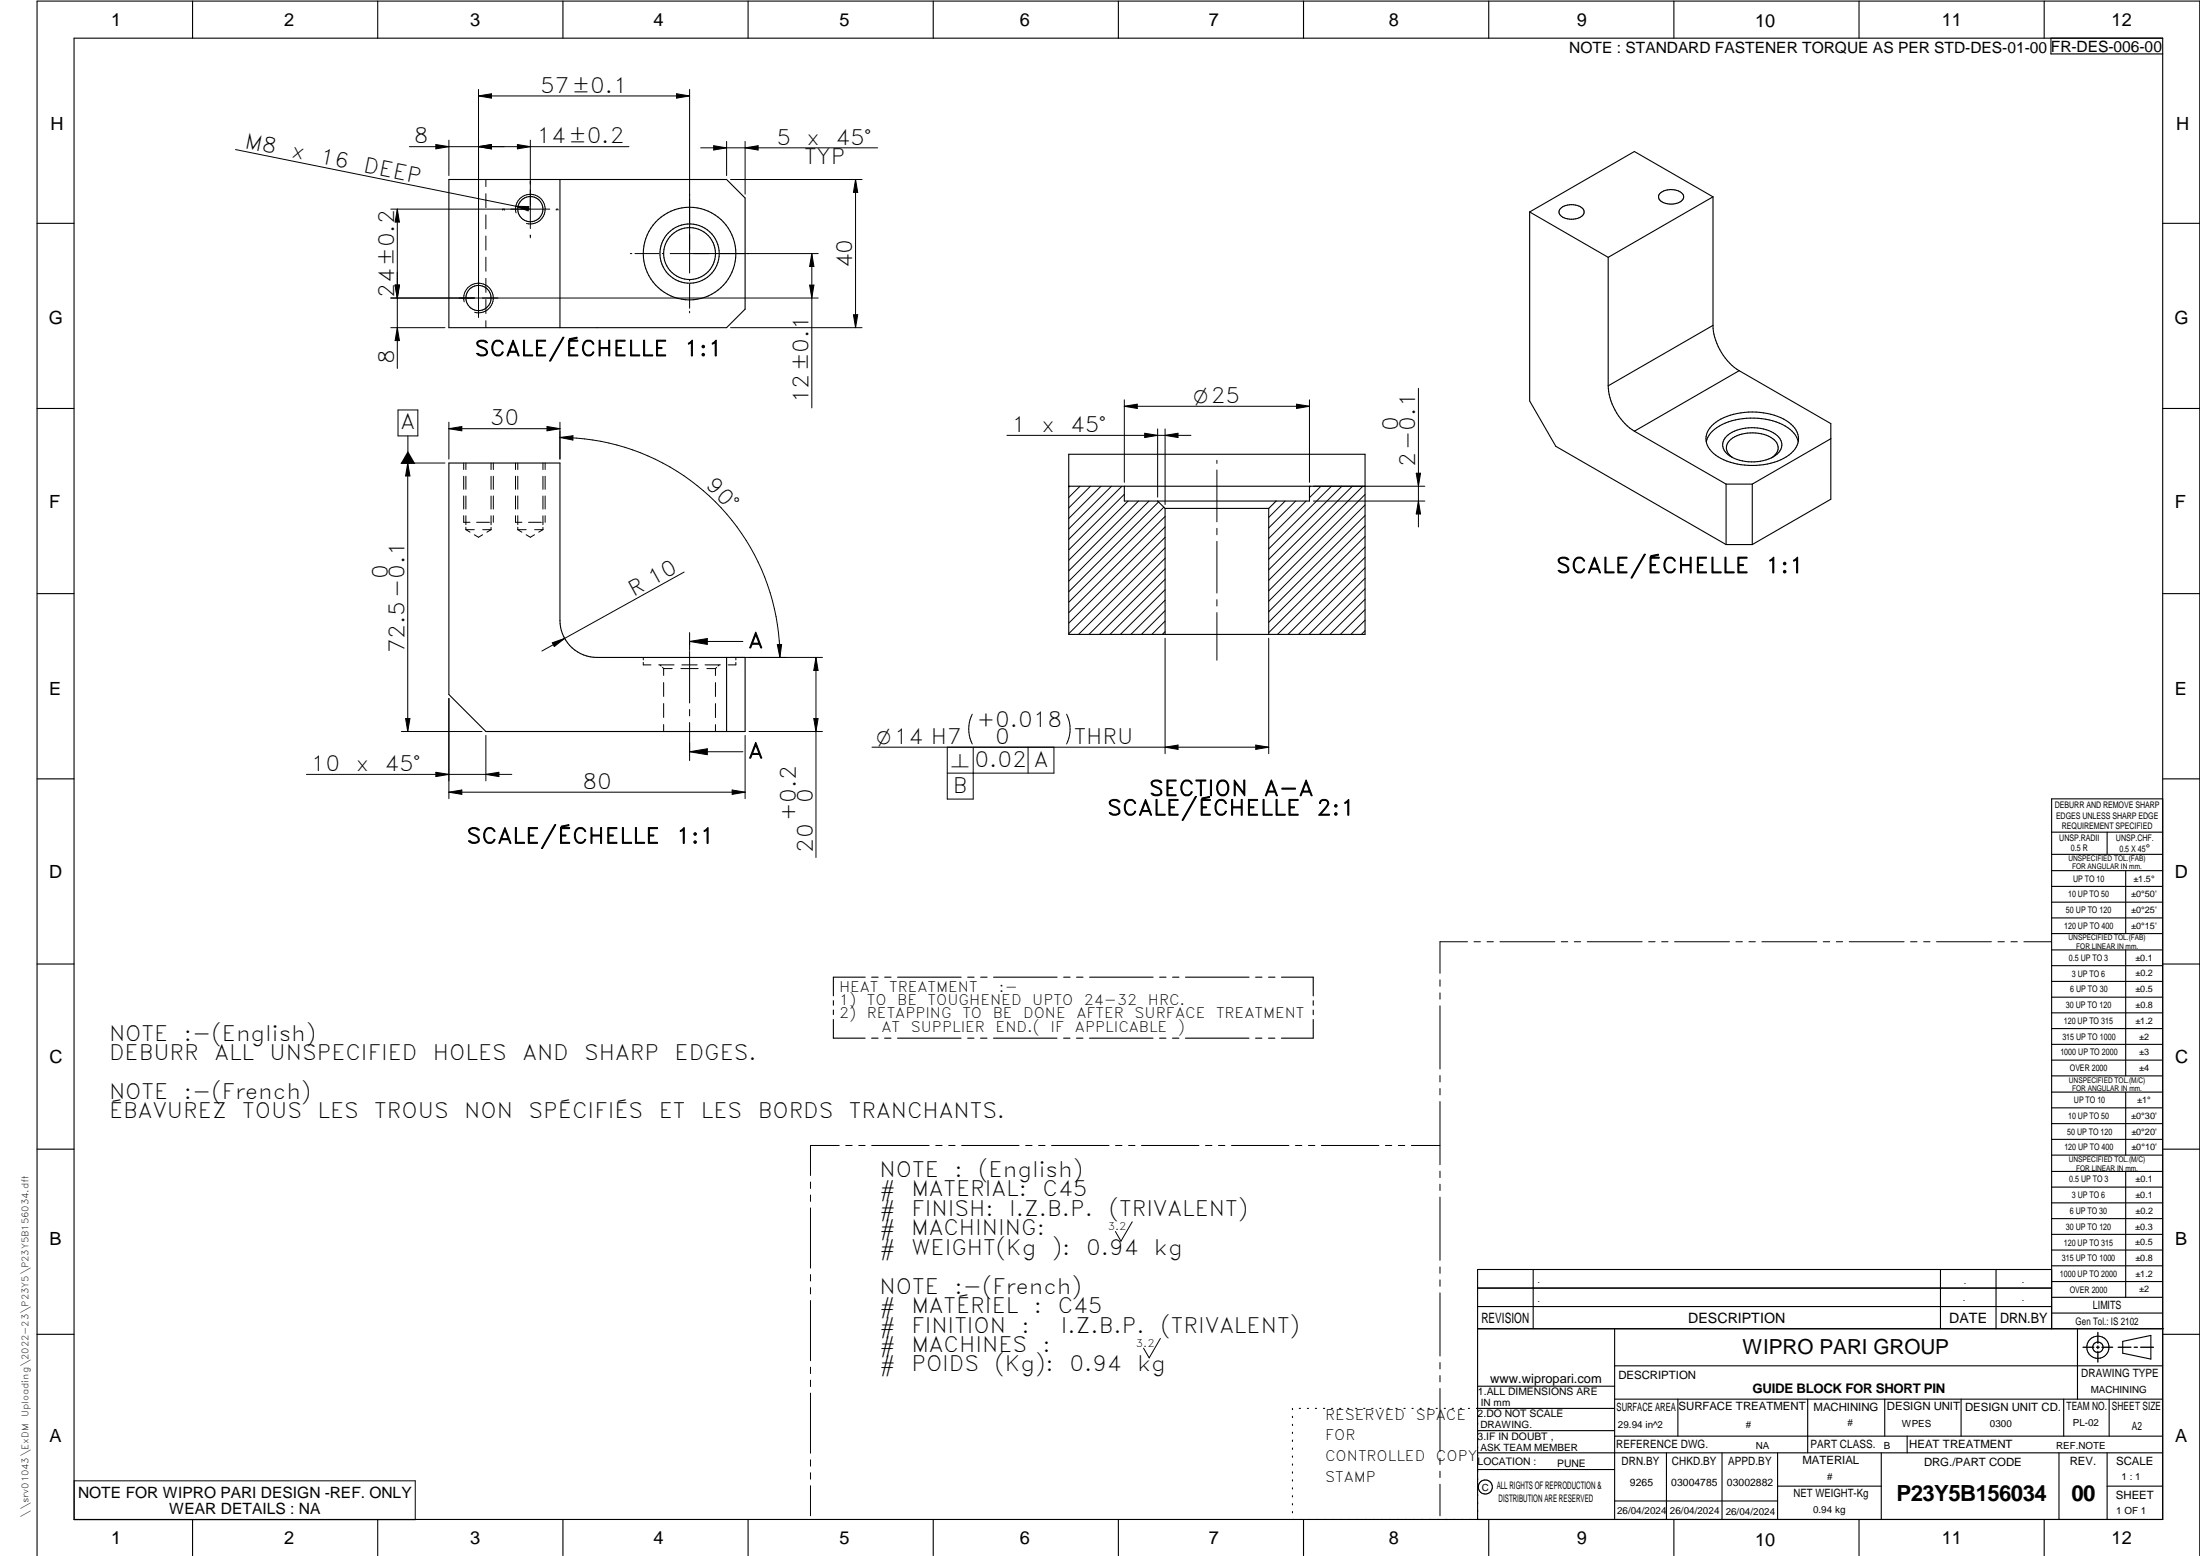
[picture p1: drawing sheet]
<svg xmlns="http://www.w3.org/2000/svg" width="594mm" height="420mm" viewBox="0 0 594 420" stroke-linecap="round" stroke-linejoin="round" font-family="sans-serif">
<g fill="none" stroke="#000" stroke-width=".3">
<path d="M20 10.3h564v400h-564zM52 .3v10M102 .3v10M152 .3v10M202 .3v10M252 .3v10M302 .3v10M352 .3v10M402 .3v10M452 .3v10M502 .3v10M552 .3v10"/>
<path d="M553.8 10.3v4.3h30.2M121.2 48.5h75l5 5v30l-5 5h-75zM151.2 48.5v40M413.1 57.2l21.2 12.3M413.1 57.2v51.1l7 12.2 46 26.5M421.4 56.3a4.7 4.7 0 0 1 6.2 .3 1.6 1.6 0 0 1-1.2 2.2 4.6 4.6 0 0 1-5.3-1l-.1-.6zM448.2 52.3a4.7 4.7 0 0 1 6.3 .2 1.61 1.61 0 0 1-1.2 2.2 4.7 4.7 0 0 1-5.3-.9l-.1-.7zM462.6 53.1l-28.3 16.4M462.6 53.1v34.8M462.6 53.1l-21.3-12.2-28.2 16.3M10 60.3h10M434.3 69.5v34.7"/>
<path d="M584 60.3h10M462.6 87.9a15.6 15.6 0 0 0 7 12.2M462.6 87.9l-28.3 16.3M10 110.3h10M434.3 104.2a15.8 15.8 0 0 0 7 12.2M441.3 116.4l24.8 14.3M462.2 115a16.3 16.3 0 0 1 13-3.6 12.9 12.9 0 0 1 9.8 4.7 5 5 0 0 1-2 6.8 18.9 18.9 0 0 1-19.7 0 4.9 4.9 0 0 1-1.1-7.9zM466.2 117.8a11.6 11.6 0 0 1 13.7-.2 3.2 3.2 0 0 1-.5 5.4 11.8 11.8 0 0 1-13.2-.6 3 3 0 0 1 0-4.6zM469.6 100.1l-28.3 16.3M469.6 100.1l24.8 14.3v20.4l-21.2 12.2M485.6 119.3a8.2 8.2 0 0 0-6-5.4 19 19 0 0 0-16.6 2.1l-1.5 1.5-.8 1.8M494.4 118.5l-21.2 12.2"/>
<path d="M584 110.3h10M121.2 125h30v42.5a10 10 0 0 0 10 10h40v20h-70l-10-10zM288.6 122.7h80v48.6h-80zM288.6 131.3h80M312.6 135.3l2 2M314.6 137.3v34M314.6 137.3h28M342.6 137.3v34M344.6 135.3l-2 2M353.6 131.3v4h-50v-4M466.1 130.7h7.1M466.1 130.7v16.3"/>
<path d="M473.2 130.7v16.3M478.4 123.6a2.94 2.94 0 0 0 1.8-2.8 2.94 2.94 0 0 0-2-2.7 10.4 10.4 0 0 0-11.2 .9 2.81 2.81 0 0 0 .9 4.6M466.1 147h7.1M10 160.3h10M196.2 177.5v20M584 160.3h10M10 210.3h10M584 215.7h-30v143.1M584 210.3h10M554 230.7h30M554 224.7h30M554 235.1h30"/>
<path d="M554 239.4h30M569 224.7v6M574 235.1v17M554 243.6h30M554 247.9h30M554 252.1h30M554 256.5h30M574 256.5v34M10 260.3h10M225 270.2v1.2M225 272.7v1.3M225 275.3v5h8.6"/>
<path d="M233.6 263.9h-8.6v5M235.4 263.9h1.7M238.9 263.9h1.7M242.4 263.9h17.1M261.3 263.9h1.7M264.8 263.9h1.7M268.3 263.9h17.1M287.2 263.9h1.8M290.7 263.9h1.8M294.2 263.9h17.2M313.1 263.9h1.8M316.6 263.9h1.8"/>
<path d="M320.1 263.9h17.2M339.1 263.9h1.7M342.6 263.9h1.7M346 263.9h8.6v5M354.6 275.3v5h-8.6M354.6 270.2v1.3M354.6 272.8v1.2M554 260.8h30M554 265h30M554 269.3h30M554 273.5h30M554 277.7h30"/>
<path d="M584 260.3h10M235.4 280.3h1.7M238.9 280.3h1.7M242.4 280.3h17.1M261.3 280.3h1.7M264.8 280.3h1.7M268.3 280.3h17.1M287.2 280.3h1.7M290.7 280.3h1.7M294.2 280.3h17.2M313.1 280.3h1.7M316.6 280.3h1.7"/>
<path d="M320.1 280.3h17.2M339 280.3h1.8M342.5 280.3h1.8M554 282h30M554 286.3h30M554 290.5h30M554 294.9h30M554 299.1h30M574 294.9v17M10 310.3h10M554 303.4h30M554 307.7h30"/>
<path d="M554 311.9h30M554 316.3h30M574 316.3v34M584 310.3h10M554 320.5h30M554 324.8h30M554 329.1h30M554 333.3h30M554 337.5h30M399 358.8h185.3M399 352.8h155M399 347.8h155"/>
<path d="M414 342.8v16M436 358.8v51.5M524 342.8v16M539 342.8v16M554 342.8h-155v67.5M554 341.8h30M554 346.1h30M554 350.3h30M554 354.6h30M561 358.8v19M10 360.3h10M399 374.3h37"/>
<path d="M436 368.8h148M436 377.8h148M453.1 377.8v10M488.1 377.8v14.5M508.9 377.8v10M529.6 377.8v10M557.3 377.8v10M569.5 377.8v10M573.2 362.2l7.6-1.6v6.4l-7.6-1.6zM584 360.3h10M349 380.3v.3M349 382.4v.4"/>
<path d="M349 384.6v.3M349 386.7v.4M349 388.9v.3M349 391v.4M349 393.2v.3M349 395.3v.3M349 397.4v.4M349 399.6v.3M350.9 380.3h.3M353 380.3h.3M355.2 380.3h.3M357.4 380.3h.3"/>
<path d="M359.6 380.3h.3M361.7 380.3h.3M363.9 380.3h.3M366.1 380.3h.3M368.3 380.3h.3M370.4 380.3h.3M372.6 380.3h.3M374.8 380.3h.3M376.9 380.3h.4M379.1 380.3h.3M381.3 380.3h.3M383.4 380.3h.4"/>
<path d="M385.6 380.3h.4M387.8 380.3h.3M390 380.3h.3M392.1 380.3h.4M394.3 380.3h.4M396.5 380.3h.3M399 396.8h37M399 392.3h185M399 386.3h37M436 387.8h148M436 380.3h-37.3M450 392.3v18"/>
<path d="M465 392.3v18M480 392.3v18M508 392.3v18M515 387.8v4.5M556 392.3v18M569 392.3v18M52 410.3v9.8M102 410.3v9.8M152 410.3v9.8M202 410.3v9.8M252 410.3v9.8M302 410.3v9.8"/>
<path d="M349 401.7v.4M349 403.9v.3M349 406v.4M349 408.2v.3M352 410.3v9.8M402 410.3v9.8M436 405.3h44M452 410.3v9.8M480 401.3h28M502 410.3v9.8M552 410.3v9.8M569 401.3h15"/>
<path d="M10 420.1v-419.8h584v419.8"/>
<circle cx="143.2" cy="56.5" r="3.4"/>
<circle cx="186.2" cy="68.5" r="7"/>
<circle cx="186.2" cy="68.5" r="8"/>
<circle cx="186.2" cy="68.5" r="12.5"/>
<circle cx="129.2" cy="80.5" r="3.4"/>
<circle cx="566.5" cy="363.8" r="1.4"/>
<circle cx="566.5" cy="363.8" r="3"/>
<circle cx="401.1" cy="401.5" r="1.91"/>
</g>
<g fill="none" stroke="#000" stroke-width=".27">
<path d="M110.5 39.6h59.3M117.7 39l3.5 .6-3.5 .6zM121.2 37.8v9.6M129.2 39.6l3.5-.6v1.2zM129.2 25.9l3.5-.6v1.2zM129.2 24.2v61.5M129.2 25.9h57M139.7 39l3.5 .6-3.5 .6zM143.2 37.8v23.9M182.7 25.3l3.5 .6-3.5 .6zM186.2 24.2v49.5M189.2 39.9h47.8"/>
<path d="M192.7 39.3l3.5 .6-3.5 .6zM196.2 38.2v9.2M201.2 38.2v14.2M201.2 39.9l3.5-.6v1.2zM63.6 40.4l79.6 16.1M105.5 56.5h43M107.3 56.5v43M107.3 56.5l.6 3.5h-1.2zM131.2 48.5v1.9M131.2 52.3v3.8M131.2 58v3.8M135.7 56.5h.1"/>
<path d="M136.2 56.5h.1M139.3 55.7l3.5 .1-.2 1.1zM139.4 57.5a4 4 0 0 1 3.5-5 4 4 0 0 1 4.3 4.3 4 4 0 0 1-5 3.5M143.2 49.5h.1M143.2 49h.1M150.2 56.5h.1M150.3 56.5h.3M150.7 56.5h.1M197.3 48.5h35.5M231 48.5l.6 3.5h-1.1zM231 48.5v40M106.7 77h1.2l-.6 3.5z"/>
<path d="M131.2 63.7v3.8M131.2 69.4v3.8M131.2 75.2v3.8M143.2 63.5h.1M143.2 63.9h.1M143.2 63.5v.4M170.2 68.5h.4M171.5 68.5h6.5M178.8 68.5h.4M186.2 75.5v.4M186.2 76.7v6.5M218.6 77h1.2l-.6 3.5z"/>
<path d="M219.2 68.5l.6 3.5h-1.2zM219.2 68.5v41.7M221 68.5h-40M105.5 80.5h115.5M105.5 88.5h14.7M107.3 88.5l.6 3.5h-1.2zM125.3 81.5a4 4 0 0 1 3.5-5 4 4 0 0 1 4.4 4.3 4 4 0 0 1-5 3.5M131.2 80.9v3.8M131.2 86.6v1.9M186.2 84.1v.4M197.3 88.5h35.5M230.5 85h1.1l-.6 3.5z"/>
<path d="M107.5 110.7h5.3v7h-5.3zM110.1 117.7v7.6M121.2 114v10M121.2 115.8l3.5-.6v1.1zM121.2 115.8h30M147.7 115.2l3.5 .6-3.5 .5zM151.2 118.1a59.4 59.4 0 0 1 59.4 59.4M151.2 118.1l3.5-.4v1.1zM151.2 114v10M271.9 117.6h49.7M303.6 108v22.2M303.6 109.7l3.5-.6v1.2z"/>
<path d="M303.6 109.7h50M309.1 117l3.5 .6-3.5 .6zM312.6 115.8v18.4M314.6 115.8v20.4M314.6 117.6l3.5-.6v1.2zM350.1 109.1l3.5 .6-3.5 .6zM353.6 108v22.2M383 104.9v37.4M108.4 125h11.8M110.1 125l.6 3.5h-1.2zM110.1 125v72.5M125.2 139.3v1.7h1.7"/>
<path d="M125.2 125v1.8M125.2 128.6v3.5M125.2 133.9v3.6M125.8 125v1.8M125.8 128.6v3.5M125.8 133.9v3.6M125.8 139.3v2.4M132.6 125v1.8M132.6 128.6v3.5M132.6 133.9v3.6M132.6 139.3v2.4M133.2 125v1.8"/>
<path d="M133.2 128.6v3.5M133.2 133.9v3.6M133.2 139.3v1.7M139.2 125v1.8M139.2 128.6v3.5M139.2 133.9v3.6M139.2 139.3v1.7h1.7M139.8 125v1.8M139.8 128.6v3.5M139.8 133.9v3.6M139.8 139.3v2.4M146.6 125v1.8"/>
<path d="M146.6 128.6v3.5M146.6 133.9v3.6M146.6 139.3v2.4M147.2 125v1.8M147.2 128.6v3.5M147.2 133.9v3.6M147.2 139.3v1.7M288.8 131.3l-.2 .2M291.6 131.3l-3 3M294.5 131.3l-5.9 5.9M297.3 131.3l-8.7 8.7M300.1 131.3l-11.5 11.5"/>
<path d="M303 131.3l-14.4 14.3M303.6 133.5l-15 15M304.6 135.3l-16 16M307.4 135.3l-18.8 18.8M310.3 135.3l-21.7 21.7M312.9 135.5l-24.3 24.3M314.3 136.9l-25.7 25.7M314.6 139.4l-26 26M328.6 124.3v.8M328.6 126.9v14M347 135.3l-4.4 4.4M349.9 135.3l-7.3 7.3"/>
<path d="M352.7 135.3l-10.1 10.1M353.9 131.3l-.3 .3M354.7 135.3h30.1M354.7 131.3h30.1M356.7 131.3l-3.1 3.1M359.5 131.3l-16.9 16.9M362.3 131.3l-19.7 19.7M365.2 131.3l-22.6 22.6M368 131.3l-25.4 25.4M368.6 133.5l-26 26M368.6 136.4l-26 25.9M368.6 139.2l-26 26"/>
<path d="M382.4 127.8h1.2l-.6 3.5zM383 135.3l.6 3.5h-1.2zM125.8 142.4v.6M125.8 143l1.1 .7M125.8 143h2.3M128.1 144.4l1.1 .7 1.1-.7M128.7 141h3.5M130.4 143h2.2M132.6 142.4v.6M132.6 143l-1.1 .7M139.8 142.4v.6M139.8 143l1.1 .7"/>
<path d="M139.8 143h2.3M142.1 144.4l1.1 .7 1.1-.7M142.7 141h3.5M144.4 143h2.2M146.6 142.4v.6M146.6 143l-1.1 .7M184.7 154.5l-38.4 21.3M314.6 159.2l-12.1 12.1M314.6 156.4l-14.9 14.9M314.6 153.6l-17.7 17.7M314.6 150.7l-20.5 20.6M314.6 147.9l-23.4 23.4"/>
<path d="M314.6 142.3l-26 26M314.6 145.1l-26 26M328.6 142.7v1.7M328.6 146.2v13.9M368.6 159l-12.3 12.3M368.6 156.1l-15.1 15.2M368.6 153.3l-18 18M368.6 150.5l-20.8 20.8M368.6 142l-26 26M368.6 144.8l-26 26M368.6 147.7l-23.6 23.6M149.1 173.6l3.4-1.2-2.8 2.2z"/>
<path d="M173.7 178.9v.6h2.1M173.7 177.5v.7M177.9 179.5h4.1M178.2 179.5l.3 .4M184.1 179.5h4.2M186.2 170.8v4.8M186.2 175.8v14M186.2 173.2h14.4M186.2 173.2l4.8-.8v1.6zM190.4 179.5h4.1M194.2 179.5l-.3 .4M197.3 177.5h24.8"/>
<path d="M198.7 178.9v.6h-2.1M198.7 177.5v.7M209.9 174.1l1.2-.1-.5 3.5zM220.3 177.5l.6 3.5h-1.2zM220.3 177.5v54M314.6 170.6l-.7 .7M314.6 167.7l-3.6 3.6M314.6 164.9l-6.4 6.4M314.6 162.1l-9.2 9.2M314.6 172.3v31.2M328.6 161.9v1.7M328.6 165.4v12.9"/>
<path d="M342.6 172.3v31.2M368.6 161.8l-9.5 9.5M368.6 170.3l-1 1M368.6 164.6l-6.7 6.7M368.6 167.5l-3.8 3.8M108.4 197.5h21.8M109.5 194h1.2l-.6 3.5zM121.2 188.6v27.1M131.2 198.6v12.3M178.9 180.2l.3 .3M179.2 180.5v1.9M179.2 184.3v3.8"/>
<path d="M179.2 190v3.7M179.2 195.6v1.9M179.2 180.5h2.3M183.9 180.5h4.6M186.2 191.6v1.7M186.2 195.1v10.3M190.9 180.5h2.3M193.2 180.5v1.9M193.2 184.3v3.8M193.2 190v3.8M193.2 195.7v1.8M193.5 180.2l-.3 .3"/>
<path d="M201.2 198.6v17.1M202.3 197.5h19.8M219.7 194h1.2l-.6 3.5zM262.5 192.8a9 9 0 0 0 0 8.1M288 192.8a9.1 9.1 0 0 1 0 8.1M82.8 209.1h55.4M117.7 208.5l3.5 .6-3.5 .6zM121.2 213.9l3.5-.6v1.2zM121.2 213.9h80M131.2 209.1l3.5-.6v1.2zM186.2 203l4.8-.8v1.6zM186.2 203h14.4"/>
<path d="M197.7 213.3l3.5 .6-3.5 .6zM235.5 201.8h107.1M255.8 201.8v14h7v-14M277.6 201.8v7M284.6 201.8v7h-28.8M314.6 201.8l3.5-.6v1.2zM339.1 201.2l3.5 .6-3.5 .6zM396.3 254.3h-7.5v8.5M398 254.3h1.8M401.5 254.3h1.8M405 254.3h14.9M421.6 254.3h1.7"/>
<path d="M425.1 254.3h1.7M428.6 254.3h14.8M445.2 254.3h1.7M448.7 254.3h1.7M452.2 254.3h14.8M468.8 254.3h1.7M472.3 254.3h1.7M475.8 254.3h14.8M492.4 254.3h1.7M495.9 254.3h1.7M499.4 254.3h14.8M515.9 254.3h1.8"/>
<path d="M519.4 254.3h1.8M522.9 254.3h14.9M539.5 254.3h1.7M543 254.3h1.7M546.5 254.3h7.4M388.8 264.6v1.7M388.8 268.1v1.7M388.8 271.6v17M388.8 290.4v1.8M388.8 293.9v1.8M388.8 297.4v17.1M218.9 319.2v1.7"/>
<path d="M226.6 309.3h-7.7v8.1M228.4 309.3h1.7M231.9 309.3h1.7M235.4 309.3h15.5M252.7 309.3h1.7M256.2 309.3h1.7M259.7 309.3h15.5M277 309.3h1.7M280.5 309.3h1.7M284 309.3h15.5M301.2 309.3h1.8M304.8 309.3h1.7"/>
<path d="M308.2 309.3h15.6M325.5 309.3h1.8M329 309.3h1.8M332.5 309.3h15.6M349.8 309.3h1.8M353.3 309.3h1.7M356.8 309.3h15.5M374.1 309.3h1.7M377.6 309.3h1.7M381.1 309.3h7.7M388.8 316.3v1.7M388.8 319.8v1.7"/>
<path d="M218.9 322.7v1.7M218.9 326.2v16.2M305.7 329.9l-3 5.3-1.5-2.7M388.8 323.3v17M218.9 344.2v1.7M218.9 347.7v1.7M218.9 351.2v16.2M388.8 342.1v1.7M388.8 345.6v1.7M388.8 349.1v17.1M218.9 369.2v1.7M218.9 372.7v1.7"/>
<path d="M218.9 376.2v16.2M313.3 361.4l-3 5.3-1.5-2.7M388.8 367.9v1.8M388.8 371.4v1.7M388.8 374.9v17.1M20 399.9h92.1v10.5h-92.1zM218.9 394.2v1.7M218.9 397.7v1.7M388.8 393.8v1.7M388.8 397.3v1.7M218.9 401.2v8.1M388.8 400.8v8.5"/>
</g>
<path d="M566.5 359.8v2.9M562.5 363.8h2.9M566.1 363.8h.8M566.5 363.5v.7M566.5 364.9v2.9M567.6 363.8h2.9M572 363.8h3.4M576.3 363.8h.9M578.1 363.8h3.4" fill="none" stroke="#000" stroke-width=".36"/>
<g fill="#000">
<path d="M117.7 39l3.5 .6-3.5 .6zM129.2 39.6l3.5-.6v1.2zM129.2 25.9l3.5-.6v1.2zM139.7 39l3.5 .6-3.5 .6zM182.7 25.3l3.5 .6-3.5 .6zM192.7 39.3l3.5 .6-3.5 .6zM201.2 39.9l3.5-.6v1.2zM107.3 56.5l.6 3.5h-1.2zM139.3 55.7l3.5 .1-.2 1.1zM231 48.5l.6 3.5h-1.1zM106.7 77h1.2l-.6 3.5zM218.6 77h1.2l-.6 3.5z"/>
<path d="M219.2 68.5l.6 3.5h-1.2zM107.3 88.5l.6 3.5h-1.2zM230.5 85h1.1l-.6 3.5zM121.2 115.8l3.5-.6v1.1zM147.7 115.2l3.5 .6-3.5 .5zM151.2 118.1l3.5-.4v1.1zM303.6 109.7l3.5-.6v1.2zM309.1 117l3.5 .6-3.5 .6zM314.6 117.6l3.5-.6v1.2zM350.1 109.1l3.5 .6-3.5 .6zM110.1 121.8l2.1 3.5h-4.1zM110.1 125l.6 3.5h-1.2z"/>
<path d="M383 135.3l.6 3.5h-1.2zM382.4 127.8h1.2l-.6 3.5zM149.1 173.6l3.4-1.2-2.8 2.2zM186.2 173.2l4.8-.8v1.6zM209.9 174.1l1.2-.1-.5 3.5zM109.5 194h1.2l-.6 3.5zM220.3 177.5l.6 3.5h-1.2zM219.7 194h1.2l-.6 3.5zM117.7 208.5l3.5 .6-3.5 .6zM121.2 213.9l3.5-.6v1.2zM131.2 209.1l3.5-.6v1.2zM186.2 203l4.8-.8v1.6z"/>
<path d="M197.7 213.3l3.5 .6-3.5 .6zM314.6 201.8l3.5-.6v1.2zM339.1 201.2l3.5 .6-3.5 .6z"/>
</g>
<g font-size="6">
<text x="512.1" y="405.2">P23Y5B156034</text>
<text x="559.4" y="405.2">00</text>
</g>
<g font-size="5.7">
<text x="145.9" y="25">57±0.1</text>
<text x="65.8" y="39.9" transform="rotate(11 65.8 39.9)">M8</text>
<text x="111.8" y="38.7">8</text>
<text x="144.9" y="38.7">14±0.2</text>
<text x="209.7" y="39.1">5</text>
<text x="217.8" y="39.1">x</text>
<text x="225.6" y="39.1">45°</text>
<text x="78.4" y="42.5" transform="rotate(11 78.4 42.5)">x</text>
<text x="86.1" y="44" transform="rotate(11 86.1 44)">16</text>
<text x="97.9" y="46.4" transform="rotate(11 97.9 46.4)">DEEP</text>
<text x="217.1" y="44.3">TYP</text>
<text x="230.2" y="72.4" transform="rotate(-90 230.2 72.4)">40</text>
<text x="106.4" y="80.3" transform="rotate(-90 106.4 80.3)">24±0.2</text>
<text x="106.4" y="98.3" transform="rotate(-90 106.4 98.3)">8</text>
<text x="128.2" y="96.1">SCALE/ÉCHELLE</text>
<text x="184.7" y="96.1">1:1</text>
<text x="218.3" y="108.9" transform="rotate(-90 218.3 108.9)">12±0.1</text>
<text x="108.2" y="116">A</text>
<text x="132.3" y="114.9">30</text>
<text x="273.1" y="116.7">1</text>
<text x="281.2" y="116.7">x</text>
<text x="289" y="116.7">45°</text>
<text x="377.6" y="116.2" transform="rotate(-90 377.6 116.2)">0</text>
<text x="190.2" y="131.3" transform="rotate(45 190.2 131.3)">90°</text>
<text x="382.1" y="126.1" transform="rotate(-90 382.1 126.1)">2-0.1</text>
<text x="420.2" y="154.7">SCALE/ÉCHELLE</text>
<text x="476.7" y="154.7">1:1</text>
<text x="104.7" y="156.4" transform="rotate(-90 104.7 156.4)">0</text>
<text x="171" y="161.1" transform="rotate(-29 171 161.1)">R 10</text>
<text x="109.2" y="176.4" transform="rotate(-90 109.2 176.4)">72.5-0.1</text>
<text x="202.1" y="175">A</text>
<text x="263.8" y="196.3">+0.018</text>
<text x="268.7" y="200.9">0</text>
<text x="289.9" y="200.9">THRU</text>
<text x="84" y="208.2">10</text>
<text x="96" y="208.2">x</text>
<text x="103.8" y="208.2">45°</text>
<text x="202.1" y="204.7">A</text>
<text x="263.1" y="207">0.02 A</text>
<text x="157.3" y="213">80</text>
<text x="257.3" y="214">B</text>
<text x="310.3" y="214.9">SECTION</text>
<text x="341.3" y="214.9">A-A</text>
<text x="214.9" y="221.7" transform="rotate(-90 214.9 221.7)">+0.2</text>
<text x="219.5" y="216.7" transform="rotate(-90 219.5 216.7)">0</text>
<text x="299" y="220.1">SCALE/ÉCHELLE</text>
<text x="355.5" y="220.1">2:1</text>
<text x="126" y="227.7">SCALE/ÉCHELLE</text>
<text x="182.5" y="227.7">1:1</text>
<text x="219.5" y="230.3" transform="rotate(-90 219.5 230.3)">20</text>
<text x="29.4" y="281">NOTE</text>
<text x="49.6" y="281">:-(English)</text>
<text x="29.4" y="286.3">DEBURR</text>
<text x="57.9" y="286.3">ALL</text>
<text x="72.8" y="286.3">UNSPECIFIED</text>
<text x="116.9" y="286.3">HOLES</text>
<text x="141.1" y="286.3">AND</text>
<text x="157.7" y="286.3">SHARP</text>
<text x="182.2" y="286.3">EDGES.</text>
<text x="29.4" y="296.8">NOTE</text>
<text x="49.7" y="296.8">:-(French)</text>
<text x="29.4" y="302">ÉBAVUREZ</text>
<text x="65.4" y="302">TOUS</text>
<text x="85.7" y="302">LES</text>
<text x="101.1" y="302">TROUS</text>
<text x="125.4" y="302">NON</text>
<text x="142.7" y="302">SPÉCIFIÉS</text>
<text x="177.9" y="302">ET</text>
<text x="189.3" y="302">LES</text>
<text x="204.6" y="302">BORDS</text>
<text x="229.2" y="302">TRANCHANTS.</text>
<text x="237.5" y="317.8">NOTE</text>
<text x="257.7" y="317.8">:</text>
<text x="264.2" y="317.8">(English)</text>
<text x="237.5" y="323.1">#</text>
<text x="246.1" y="323.1">MATERIAL:</text>
<text x="281.5" y="323.1">C45</text>
<text x="237.5" y="328.3">#</text>
<text x="246.1" y="328.3">FINISH:</text>
<text x="272.5" y="328.3">I.Z.B.P.</text>
<text x="299.4" y="328.3">(TRIVALENT)</text>
<text x="237.5" y="333.6">#</text>
<text x="246.1" y="333.6">MACHINING:</text>
<text x="237.5" y="338.8">#</text>
<text x="246.1" y="338.8">WEIGHT(Kg</text>
<text x="284" y="338.8">):</text>
<text x="293.3" y="338.8">0.94</text>
<text x="311.6" y="338.8">kg</text>
<text x="237.5" y="349.3">NOTE</text>
<text x="257.7" y="349.3">:-(French)</text>
<text x="237.5" y="354.6">#</text>
<text x="237.5" y="359.8">#</text>
<text x="246.1" y="354.6">MATÉRIEL</text>
<text x="246.1" y="359.8">FINITION</text>
<text x="275.9" y="359.8">:</text>
<text x="279.2" y="354.6">:</text>
<text x="285.6" y="354.6">C45</text>
<text x="286.5" y="359.8">I.Z.B.P.</text>
<text x="313.4" y="359.8">(TRIVALENT)</text>
<text x="237.5" y="365.1">#</text>
<text x="246.1" y="365.1">MACHINES</text>
<text x="281.6" y="365.1">:</text>
<text x="237.5" y="370.3">#</text>
<text x="246.1" y="370.3">POIDS</text>
<text x="268.6" y="370.3">(Kg):</text>
<text x="288.8" y="370.3">0.94</text>
<text x="307.1" y="370.3">kg</text>
</g>
<text font-size="5.6" x="470.5" y="365.5">WIPRO PARI GROUP</text>
<g font-size="5.4">
<text x="322.3" y="108.8">O25</text>
<text x="236.7" y="200.9">O14 H7</text>
<text x="256.9" y="207">n</text>
</g>
<g font-size="4.9">
<text x="30" y="7">1</text>
<text x="76.7" y="7">2</text>
<text x="127" y="7">3</text>
<text x="176.5" y="7">4</text>
<text x="226.7" y="7">5</text>
<text x="275.4" y="7">6</text>
<text x="326.4" y="7">7</text>
<text x="375" y="7">8</text>
<text x="425.8" y="7">9</text>
<text x="473.9" y="7.4">10</text>
<text x="524.3" y="7">11</text>
<text x="570.2" y="7">12</text>
<text x="13.6" y="35.2">H</text>
<text x="587.6" y="35.2">H</text>
<text x="13.2" y="87.5">G</text>
<text x="587.2" y="87.5">G</text>
<text x="13.3" y="137.1">F</text>
<text x="587.3" y="137.1">F</text>
<text x="13.3" y="187.6">E</text>
<text x="587.3" y="187.6">E</text>
<text x="13.3" y="237">D</text>
<text x="587.3" y="237">D</text>
<text x="13.4" y="287.1">C</text>
<text x="587.4" y="287.1">C</text>
<text x="13.4" y="336.3">B</text>
<text x="587.4" y="336.3">B</text>
<text x="13.4" y="389.3">A</text>
<text x="587.4" y="389.3">A</text>
<text x="30" y="417">1</text>
<text x="76.7" y="417">2</text>
<text x="127" y="417">3</text>
<text x="176.5" y="417">4</text>
<text x="226.7" y="417">5</text>
<text x="275.4" y="417">6</text>
<text x="326.4" y="417">7</text>
<text x="375" y="417">8</text>
<text x="425.8" y="417">9</text>
<text x="473.9" y="417.4">10</text>
<text x="524.3" y="417">11</text>
<text x="570.2" y="417">12</text>
</g>
<g font-size="4.2">
<text x="423.7" y="14.3">NOTE : STANDARD FASTENER TORQUE AS PER STD-DES-01-00</text>
<text x="553.8" y="14">FR-DES-006-00</text>
<text x="21.1" y="404.4">NOTE FOR WIPRO PARI DESIGN -REF. ONLY</text>
<text x="45.7" y="408.9">WEAR DETAILS : NA</text>
</g>
<g font-size="3.9">
<text x="226.6" y="267.8">HEAT</text>
<text x="240.1" y="267.8">TREATMENT</text>
<text x="269.8" y="267.8">:-</text>
<text x="226.6" y="271.4">1)</text>
<text x="226.6" y="275">2)</text>
<text x="234.1" y="275">RETAPPING</text>
<text x="234.1" y="271.4">TO</text>
<text x="242.3" y="271.4">BE</text>
<text x="250.5" y="271.4">TOUGHENED</text>
<text x="259.9" y="275">TO</text>
<text x="268.1" y="275">BE</text>
<text x="276.3" y="275">DONE</text>
<text x="278.7" y="271.4">UPTO</text>
<text x="290.7" y="275">AFTER</text>
<text x="292.7" y="271.4">24-32</text>
<text x="306.4" y="275">SURFACE</text>
<text x="310" y="271.4">HRC.</text>
<text x="328.4" y="275">TREATMENT</text>
<text x="238" y="278.6">AT</text>
<text x="245.9" y="278.6">SUPPLIER</text>
<text x="268.9" y="278.6">END.(</text>
<text x="283.7" y="278.6">IF</text>
<text x="290.3" y="278.6">APPLICABLE</text>
<text x="318.1" y="278.6">)</text>
<text x="357.8" y="383.4">RESERVED</text>
<text x="382.3" y="383.4">SPACE</text>
<text x="357.8" y="388.9">FOR</text>
<text x="357.8" y="394.5">CONTROLLED</text>
<text x="387.8" y="394.5">COPY</text>
<text x="357.8" y="400.1">STAMP</text>
</g>
<g font-size="3.8">
<text x="400.1" y="357.1">REVISION</text>
<text x="455.9" y="357.1">DESCRIPTION</text>
<text x="526.4" y="357.1">DATE</text>
<text x="540.1" y="357.1">DRN.BY</text>
</g>
<text font-size="3.6" x="473.3" y="376.2">GUIDE BLOCK FOR SHORT PIN</text>
<text font-size="3.5" x="402.4" y="373.3">www.wipropari.com</text>
<g font-size="3.1">
<text x="565.2" y="353.5">LIMITS</text>
<text x="562" y="371.7">DRAWING TYPE</text>
<text x="437" y="372.3">DESCRIPTION</text>
<text x="436.5" y="380.9">SURFACE AREA</text>
<text x="453.3" y="380.9">SURFACE TREATMENT</text>
<text x="489.7" y="380.9">MACHINING</text>
<text x="509.5" y="380.9">DESIGN UNIT</text>
<text x="530.6" y="380.9">DESIGN UNIT CD.</text>
<text x="558" y="380.7">TEAM NO.</text>
<text x="570.3" y="380.7">SHEET SIZE</text>
<text x="575.6" y="386.1">A2</text>
<text x="436.4" y="391.1">REFERENCE DWG.</text>
<text x="437.9" y="395.5">DRN.BY</text>
<text x="451.5" y="395.5">CHKD.BY</text>
<text x="466.6" y="395.5">APPD.BY</text>
<text x="486.7" y="395.4">MATERIAL</text>
<text x="488.9" y="391">PART CLASS.</text>
<text x="515.6" y="391">HEAT TREATMENT</text>
<text x="519.6" y="395.9">DRG./PART CODE</text>
<text x="558.9" y="395.6">REV.</text>
<text x="571.4" y="395.6">SCALE</text>
<text x="484.3" y="404.3">NET WEIGHT-Kg</text>
<text x="571.4" y="404.7">SHEET</text>
</g>
<text font-size="3" x="579.5" y="230.1">°</text>
<g font-size="2.8">
<text x="299.1" y="332.1">3.2</text>
<text x="560.5" y="357.7">Gen Tol.: IS 2102</text>
<text x="306.7" y="363.6">3.2</text>
<text x="399.1" y="376.7">1.ALL DIMENSIONS ARE</text>
<text x="399" y="382.7">2.DO NOT SCALE</text>
<text x="399" y="388.7">3.IF IN DOUBT ,</text>
<text x="399" y="395.5">LOCATION :</text>
<text x="420.5" y="396">PUNE</text>
<text x="440.2" y="401.3">9265</text>
<text x="451.3" y="401.2">03004785</text>
<text x="466.3" y="401.3">03002882</text>
<text x="404.2" y="402">ALL RIGHTS OF REPRODUCTION &amp;</text>
<text x="404.7" y="405.4">DISTRIBUTION ARE RESERVED</text>
</g>
<g font-size="2.7">
<text x="564.6" y="376.2">MACHINING</text>
<text x="399.9" y="379.7">IN mm</text>
<text x="399.8" y="385.7">DRAWING.</text>
<text x="436.9" y="385.5">29.94 in^2</text>
<text x="471.4" y="385.6">#</text>
<text x="498.9" y="385.1">#</text>
<text x="513.6" y="385.3">WPES</text>
<text x="537.3" y="385.2">0300</text>
<text x="559.7" y="385.2">PL-02</text>
<text x="399.8" y="391.8">ASK TEAM MEMBER</text>
<text x="474.1" y="391.2">NA</text>
<text x="508.7" y="391.2">B</text>
<text x="555.2" y="391.2">REF.NOTE</text>
<text x="493.4" y="399.6">#</text>
<text x="572.9" y="399.8">1 : 1</text>
<text x="400.1" y="402.5">C</text>
<text x="436.7" y="408.7">26/04/2024</text>
<text x="450.9" y="408.8">26/04/2024</text>
<text x="466" y="409">26/04/2024</text>
<text x="489.6" y="408.5">0.94 kg</text>
<text x="571.5" y="408.7">1 OF 1</text>
</g>
<g font-size="2.5">
<text x="559.2" y="229.9">0.5 R</text>
<text x="572.3" y="230.1">0.5 X 45</text>
<text x="559.4" y="323.5">3 UP TO 6</text>
<text x="558.9" y="327.8">6 UP TO 30</text>
<text x="557.8" y="332">30 UP TO 120</text>
<text x="415.2" y="346.4">.</text>
<text x="530.3" y="346.6">.</text>
<text x="545.9" y="346.4">.</text>
<text x="415.2" y="351.5">.</text>
<text x="530.1" y="351.3">.</text>
<text x="545.9" y="351.4">.</text>
</g>
<g font-size="2.4">
<text x="554.9" y="218.3">DEBURR AND REMOVE SHARP</text>
<text x="555.2" y="221.1">EDGES UNLESS SHARP EDGE</text>
<text x="556.1" y="227.2">UNSP.RADII</text>
<text x="556.8" y="223.8">REQUIREMENT SPECIFIED</text>
<text x="571.4" y="227">UNSP.CHF.</text>
<text x="559.8" y="238">UP TO 10</text>
<text x="576.1" y="238.1">±1.5°</text>
<text x="558.5" y="242.3">10 UP TO 50</text>
<text x="575.5" y="242.3">±0°50'</text>
<text x="557.4" y="250.8">120 UP TO 400</text>
<text x="557.9" y="246.5">50 UP TO 120</text>
<text x="575.5" y="250.8">±0°15'</text>
<text x="575.5" y="246.6">±0°25'</text>
<text x="558.7" y="259.4">0.5 UP TO 3</text>
<text x="559.5" y="263.7">3 UP TO 6</text>
<text x="576.6" y="259.4">±0.1</text>
<text x="576.6" y="263.7">±0.2</text>
<text x="559" y="268">6 UP TO 30</text>
<text x="576.6" y="268">±0.5</text>
<text x="557.9" y="272.2">30 UP TO 120</text>
<text x="576.6" y="272.2">±0.8</text>
<text x="556.9" y="280.7">315 UP TO 1000</text>
<text x="557.3" y="276.5">120 UP TO 315</text>
<text x="576.6" y="276.5">±1.2</text>
<text x="577.7" y="280.7">±2</text>
<text x="556.4" y="284.9">1000 UP TO 2000</text>
<text x="577.6" y="285">±3</text>
<text x="558.9" y="289.2">OVER 2000</text>
<text x="577.7" y="289.3">±4</text>
<text x="560" y="297.9">UP TO 10</text>
<text x="577.1" y="297.9">±1°</text>
<text x="558.5" y="302.1">10 UP TO 50</text>
<text x="575.5" y="302.2">±0°30'</text>
<text x="557.5" y="310.6">120 UP TO 400</text>
<text x="558.2" y="306.4">50 UP TO 120</text>
<text x="575.5" y="310.6">±0°10'</text>
<text x="575.5" y="306.4">±0°20'</text>
<text x="558.8" y="319.2">0.5 UP TO 3</text>
<text x="576.6" y="323.5">±0.1</text>
<text x="576.6" y="319.3">±0.1</text>
<text x="576.7" y="327.8">±0.2</text>
<text x="576.6" y="332">±0.3</text>
<text x="556.8" y="340.6">315 UP TO 1000</text>
<text x="557.3" y="336.3">120 UP TO 315</text>
<text x="576.6" y="336.3">±0.5</text>
<text x="576.6" y="340.6">±0.8</text>
<text x="556.2" y="344.8">1000 UP TO 2000</text>
<text x="576.6" y="344.8">±1.2</text>
<text x="558.9" y="349">OVER 2000</text>
<text x="577.7" y="349">±2</text>
<text x="7.7" y="382.7" transform="rotate(-90 7.7 382.7)">Uploading\2022-23\P23Y5\P23Y5B156034.dft</text>
<text x="7.7" y="409.9" transform="rotate(-90 7.7 409.9)">\\srv01043\ExDM</text>
</g>
<g font-size="2.1">
<text x="558.6" y="232.4">UNSPECIFIED TOL.(FAB)</text>
<text x="559.5" y="234.8">FOR ANGULAR IN mm.</text>
<text x="558.6" y="254">UNSPECIFIED TOL.(FAB)</text>
<text x="560.7" y="256.3">FOR LINEAR IN mm.</text>
<text x="558.7" y="292.4">UNSPECIFIED TOL.(M/C)</text>
<text x="559.6" y="294.7">FOR ANGULAR IN mm.</text>
<text x="558.7" y="313.8">UNSPECIFIED TOL.(M/C)</text>
<text x="560.6" y="316.2">FOR LINEAR IN mm.</text>
</g>
</svg>
